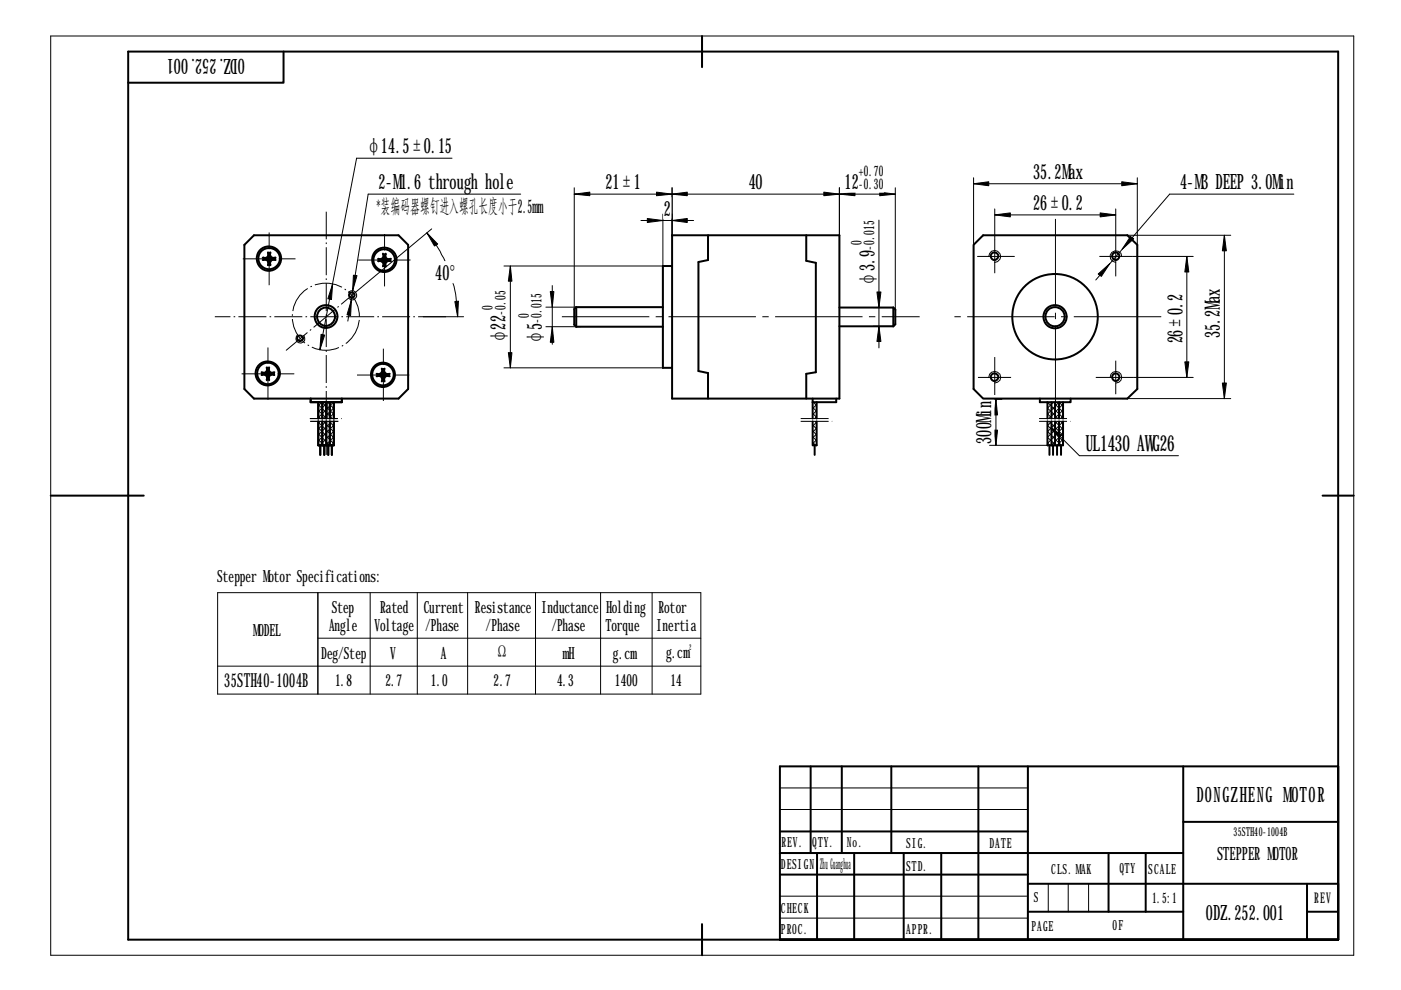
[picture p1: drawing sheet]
<svg xmlns="http://www.w3.org/2000/svg" width="297mm" height="210mm" viewBox="0 0 297 210" stroke-linecap="round" stroke-linejoin="round" font-family="sans-serif">
<g fill="none" stroke="#000" stroke-width=".42">
<path d="M27.2 10.9h256.5v188.3h-256.5zM60.1 10.9v6.6h-32.9M148.8 7.6v6.6M53.8 49.9h30.7l2 2v30.6l-2 2h-30.7l-2-2v-30.6zM55.7 54.6l1 .2M55.9 54.6v.5M56.2 55l.5 .2M56.7 55l-1 .1M56.7 54.5l-.5 .2M56.7 54.5l.2 .2M56.7 55.2l.2 .5M56.8 53.6h.5"/>
<path d="M56.8 53.5l.2 1M56.8 56.1h.5M56.9 55l-.2 .2M56.9 54l-.2 .5M57 55.2l-.2 1M57.1 55.2l.2 1M57.1 54.5l.3 .5M57.1 54.5l-.4 .3v.2l.4 .2M57.2 54l.3 .5-.2 .2M57.3 55l.2 .2 .5-.2M57.3 53.5l-.2 1M57.4 55l-.3 .2"/>
<path d="M57.4 55l1 .1M57.5 55.2l-.3 .5M57.5 54.5l.5 .2M58.3 54.6v.5M58.4 54.6l-1 .2M80.2 54.9l1 .1M80.3 54.9v.5M80.6 55.3l.5 .3M81.1 54.8l.2 .2M81.1 54.8l-.5 .2M81.2 55.2l-1 .2M81.2 55.2l.2-.4 .5 .2v.2"/>
<path d="M81.2 55.2l.2 .3M81.2 53.8l.2 1M81.3 55.4l-.2 .2 .3 .4M81.3 56.4h.5M81.3 53.9h.5M81.4 54.3l-.3 .5M81.4 55.5l-.2 1M81.5 55.5l.3 1M81.7 54.3l.2 .5M81.8 53.8l-.3 1M81.9 55.2l-.5 .3M81.9 55.6l-.2 .4"/>
<path d="M81.9 54.8l.5 .2M81.9 54.8l-.2 .2M81.9 55.2l1 .2M82.4 55.3l-.5 .3-.2-.2M82.7 54.9v.5M82.9 54.9l-1 .1M142.5 49.9h35.5v34.6h-35.5zM142.5 56.4h-2v21.6h2M150.1 49.9v5.2l-2 .5v23.1l2 .4v5.4M170.9 49.9v5.4l2.1 .4v23.2l-2.1 .4v5.2M206.4 51.9l2-2h30.6l2.1 2v30.6l-2.1 2h-30.6l-2-2zM55.5 78.9l1 .3"/>
<path d="M55.5 79v.5M56 79.4l.5 .2M56.5 79.3l-1 .2M56.5 79.2l.2 .4h.2l.2-.4M56.5 79.6l.1 .5M56.6 78h.5M56.6 77.9l.1 1M56.6 79l-.1-.2-.5 .3M56.6 78.3l-.1 .5M56.6 79.4l-.1 .2M56.7 79.6l-.1 1M56.9 79.6l.2 1"/>
<path d="M56.9 78.9l.2 .3M56.9 78.9l-.4 .3M57 78.3l.1 .7M57.1 79.4v.2M57.1 77.9l-.2 1M57.1 78.8l.6 .3M57.1 79.6l-.1 .5M57.2 79.3l1 .2M57.7 79.4l-.6 .2M58.1 79v.5M58.2 78.9l-1 .3M79.8 79.3l1.1 .1"/>
<path d="M80 79.3v.5M80.3 79.7l.6 .2M80.9 78.2l.3 1M80.9 79.4l.3 .5M80.9 79.6l-1.1 .2M81 79.7l-.1 .2 .1 .5M81 79.3l-.1-.2-.6 .2M81 78.2h.4M81 78.7l-.1 .4M81.2 79.9l-.3 1M81.2 79.2l.4 .2v.2l-.4 .3M81.2 79.2l-.3 .2"/>
<path d="M81.3 79.9l.2 1M81.4 79.7l.2 .2M81.4 78.7l.2 .4M81.5 78.2l-.2 1M81.6 79.9l-.2 .5M81.6 79.1l.5 .2M81.6 79.1l-.2 .2M81.6 79.6l1 .2M82.1 79.7l-.5 .2M82.5 79.3v.5M82.6 79.3l-1 .1M122.2 65.1l-.4 .4v3.3l.4 .5"/>
<path d="M122.2 69.3h18.3M122.2 65.1h18.3M122.2 65.1v4.2M178 65.2h11.4M178 69.2h11.4M189.4 65.2l.4 .4v3.2l-.4 .4M189.4 65.2v4M56.6 80.4h.5M65.9 84.5v.8h6.6v-.8M67.5 89.3v5.1h3.3v-5.1M67.5 85.3v3.4M67.9 94.4v2"/>
<path d="M68.3 89.3v5.1h1.6v-5.1M68.3 85.3v3.4M68.7 94.4v2M69.2 88.6v-3.3v3.4M69.2 85.3v1.5M69.2 89.3v5.1M69.6 94.4v2M69.9 85.3v3.4M70.4 94.4v2M70.8 85.3v3.4M81 80.7h.4M172.3 89.3v5.1h.8v-5.1"/>
<path d="M172.3 84.5v4.2M172.7 94.4v2M173.1 85.3v3.4M177.3 84.5v.8h-5M220.5 84.5v.8h6.5v-.8M222.1 89.3v5.1h3.3v-5.1M222.1 85.3v3.4M222.5 94.4v2M222.9 85.3v3.4M222.9 89.3v5.1M223.3 94.4v2M223.7 85.3v3.4"/>
<path d="M223.7 89.3v5.1M224.1 94.4v2M224.5 85.3v3.4M224.5 89.3v5.1M225 94.4v2M225.4 85.3v3.4M10.8 105.1h19.7M280.4 105.1h6.6M165.4 162.5h118.3v36.7h-118.3zM165.4 176.3h52.5M171.9 162.5v18.4M178.5 162.5v18.4"/>
<path d="M189 162.5v18.4M207.4 162.5v36.7M217.9 162.5v36.7M250.9 174.3h32.8M250.9 162.5v36.7M148.8 195.9v6.6M165.4 180.9h85.5M165.4 185.4h52.5M173.2 180.9v18.3M181.1 180.9v18.3M191.6 180.9v18.3M199.6 180.9v18.3"/>
<path d="M217.9 193.3h33M217.9 187.4h65.8M235 180.9v12.4M242.9 180.9v12.4M277.1 193.3h6.6M277.1 187.4v11.8"/>
<circle cx="57" cy="54.8" r="2.59"/>
<circle cx="57.1" cy="54.8" r="2.27"/>
<circle cx="81.5" cy="55.1" r="2.28"/>
<circle cx="81.5" cy="55.1" r="2.59"/>
<circle cx="210.9" cy="54.3" r=".8"/>
<circle cx="236.5" cy="54.3" r=".77"/>
<circle cx="56.8" cy="79.2" r="2.57"/>
<circle cx="56.8" cy="79.2" r="2.28"/>
<circle cx="63.6" cy="71.7" r=".62"/>
<circle cx="69.1" cy="67.1" r="1.93"/>
<circle cx="69.1" cy="67.1" r="2.43"/>
<circle cx="74.6" cy="62.6" r=".59"/>
<circle cx="81.2" cy="79.5" r="2.56"/>
<circle cx="81.2" cy="79.4" r="2.28"/>
<circle cx="210.9" cy="80" r=".8"/>
<circle cx="223.7" cy="67.1" r="9.1"/>
<circle cx="223.7" cy="67.2" r="2.47"/>
<circle cx="223.7" cy="67.1" r="2.04"/>
<circle cx="236.5" cy="80" r=".77"/>
</g>
<g fill="none" stroke="#000" stroke-width=".21">
<path d="M10.8 7.6h276.2v194.9h-276.2zM95.8 33.5h-20.2l-7.8 40.7M121.8 39.8v25.7M142.5 39.8v10.1M178 39.8v10.1M189.8 39.8v26M206.4 37.7v44.8M206.4 39h34.7M241.1 37.7v44.8M90.5 49.4a23.7 23.7 0 0 1 3.9 6.1M91.5 48.5l-14.6 12.2M96 60a28.1 28.1 0 0 1 1 7.2"/>
<path d="M106.8 56.4h34.7M108.2 56.4v21.6M110.4 41.2h-32.3l-4.4 26.9M121.8 41.2h68M135.9 46.8h11.2M140.5 45.4v11M186.4 46.7v27.1M209.6 54.4a1.26 1.26 0 0 1 1.3-1.3 1.26 1.26 0 0 1 1.3 1.3 1.26 1.26 0 0 1-1.3 1.2M210.9 44.3v6.5M210.9 45.6h25.7M236.6 44.3v6.3M237.8 54.4l-.1-.7a1.29 1.29 0 0 0-1.3-.5 1.29 1.29 0 0 0-1 .9l.1 .8 .4 .5 .7 .2"/>
<path d="M239 49.9h21.9M240.1 54.4h12.9M251.6 54.4v25.6M259.6 49.9v34.6M274.3 41.2h-26.3l-15.7 18.2M63.1 71a.98 .98 0 0 0-.2 1.3 .98 .98 0 0 0 1.4 .2 .98 .98 0 0 0 .1-1.4M73.9 61.9a.99 .99 0 0 1 1.4 0 .99 .99 0 0 1 0 1.4 .99 .99 0 0 1-1.4 0M89.7 67.2h8.6M106.8 78h33.7M115.7 65.1h7.3M115.7 69.3h7.3M117.1 60.6v12.4"/>
<path d="M185.1 65.2h4.3M185.1 69.2h4.3M67.5 85.8l2.9 2.9M67.5 86l.7-.7 2.6 2.5M67.5 89.5l3.3 3.3M67.5 88.2l.5 .5M67.5 87.1l1.7 1.6M67.5 93.2l1.2 1.2M67.5 90.7l3.3 3.4M67.5 92l2.4 2.4M67.9 89.3l-.4 .5M68.6 89.3l2.2 2.2"/>
<path d="M69.1 89.3l-1.6 1.6M69.4 85.3l1.4 1.3M69.5 85.3l-2 2M69.8 89.3l1 1.1M70.4 89.3l-2.9 2.9M70.8 87.6l-1 1.1M70.8 91.4l-3.1 3M70.8 90.2l-3.3 3.3M70.8 85.4l-.1-.1-3.2 3.2M70.8 92.6l-1.8 1.8M70.8 86.5l-2.3 2.2M70.8 93.9l-.6 .5"/>
<path d="M172.3 85.4l.2-.1 .6 .7M172.3 93.8l.7 .6M172.3 92.6l.8 .8M172.3 91.4l.8 .8M172.3 90.1l.8 .8M172.3 87.6l.8 .9M172.3 86.4l.8 .8M172.8 89.3l.3 .4M173.1 87.1l-.8 .8M173.1 85.8l-.8 .8M173.1 89.5l-.8 .9M173.1 90.8l-.8 .8"/>
<path d="M173.1 92l-.8 .8M173.1 93.2l-.8 .9M173.1 88.3l-.4 .4M209.6 80a1.23 1.23 0 0 1 1.2-1.3 1.23 1.23 0 0 1 1.3 1.2 1.23 1.23 0 0 1-1.2 1.3M209.8 94.4h12.3M210.9 84.7h1.5M211.2 84.7v9.7M222.1 91.5l2.9 2.9M222.1 90.2l2.4 2.5M222.1 85.3l3.3 3.3M222.1 93.9l.5 .5M222.1 87.7l1 1"/>
<path d="M222.4 89.3l3 3M222.8 90.6l6.1 6h21M223 89.3l-.9 1M223.3 85.3l2.1 2M223.4 85.3l-1.3 1.2 2.2 2.2M223.7 89.3l1.7 1.7M224.2 89.3l-2.1 2.2M224.5 92.7l-1.7 1.7M224.5 85.3l.9 .8M224.5 92.7l.9 .8M224.6 85.3l-2.5 2.5M224.9 89.3l.5 .5"/>
<path d="M225.3 94.4h.1M225.4 87l-1.8 1.7M225.4 93.1l-1.3 1.3M225.4 85.7l-3.1 3M225.4 88.2l-.5 .5M225.4 91.9l-.9 .8M225.4 89.4l-3.3 3.3 1.7 1.7M225.4 90.7l-3.3 3.3M235.4 80a1.23 1.23 0 0 1 1.2-1.3 1.23 1.23 0 0 1 1.2 1.2 1.23 1.23 0 0 1-1.2 1.3M237.8 84.5h23.1M240.4 80h12.6M46.1 125.7h102.5v21.5h-102.5z"/>
<path d="M67.4 125.7v21.5M67.4 135.3h81.2M78.5 125.7v21.5M88.5 125.7v21.5M99.1 125.7v21.5M113.5 125.7v21.5M127.3 125.7v21.5M138.3 125.7v21.5M46.1 141.2h102.5M165.4 171.6h52.5M165.4 167.1h52.5M165.4 190h52.5"/>
<path d="M165.4 194.7h52.5M222.2 187.4v5.9M226.5 187.4v5.9M230.8 187.4v5.9"/>
</g>
<path d="M210.9 50.8v7.1M215.1 54.4h-7.9M223.8 46.4v41.5M236.6 58.6v-8M240.1 54.4h-7M119.1 67.2h75.9M210.9 75.7v8M246.2 67.2h-44M207.3 80h7.1M232.3 80h8.1M236.6 83.6v-7.1" fill="none" stroke="#000" stroke-width=".21" stroke-dasharray="18.5 1.4 1.4 1.4" stroke-linecap="butt"/>
<path d="M65.7 88.7h6.7M65.8 89.3h6.6M169.8 88.7h6.6M169.8 89.3h6.6M220.3 89.3h6.7M220.3 88.7h6.6" fill="none" stroke="#000" stroke-width=".21" stroke-dasharray="5.9 .7 .3 .7 .3 .7" stroke-linecap="butt"/>
<g fill="#fff" stroke="#fff" stroke-width=".21">
<path d="M48.5 142.5h15.7v3.6h-15.7z" fill-rule="evenodd"/>
<path d="M105.2 136.3h2.4v3.7h-2.4z" fill-rule="evenodd"/>
<path d="M81.7 142.4h3.6v3.6h-3.6z" fill-rule="evenodd"/>
<path d="M91.4 142.4h3.5v3.6h-3.5z" fill-rule="evenodd"/>
<path d="M118.1 142.4h3.6v3.6h-3.6z" fill-rule="evenodd"/>
<path d="M130.4 142.4h4.8v3.6h-4.8z" fill-rule="evenodd"/>
<path d="M130 136.6h4.8v3.6h-4.8z" fill-rule="evenodd"/>
<path d="M142.2 142.3h2.3v3.7h-2.3z" fill-rule="evenodd"/>
<path d="M141.2 136.5h4.8v3.6h-4.8z" fill-rule="evenodd"/>
<path d="M104.6 142.3h3.7v3.6h-3.7z" fill-rule="evenodd"/>
<path d="M158.7 36.3h3v4.4h-3z" fill-rule="evenodd"/>
<path d="M128.4 36.3h7.5v4.4h-7.5z" fill-rule="evenodd"/>
<path d="M140.7 41.8h1.5v4.5h-1.5z" fill-rule="evenodd"/>
<path d="M92.3 55.5h6v4.5h-6z" fill-rule="evenodd"/>
<path d="M101.6 61.6h6.2v11.2h-6.2z" fill-rule="evenodd"/>
<path d="M109.3 62.2h6.1v10.8h-6.1z" fill-rule="evenodd"/>
<path d="M219 40.7h10.6v4.4h-10.6z" fill-rule="evenodd"/>
<path d="M206.2 85h4.5v9.1h-4.5z" fill-rule="evenodd"/>
<path d="M246.7 62.3h4.5v10.5h-4.5z" fill-rule="evenodd"/>
<path d="M254.7 61.2h4.5v10.5h-4.5z" fill-rule="evenodd"/>
<path d="M250.2 36.3h24.1v4.4h-24.1z" fill-rule="evenodd"/>
<path d="M219 34.1h10.6v4.4h-10.6z" fill-rule="evenodd"/>
<path d="M230.1 91.5h19v4.6h-19z" fill-rule="evenodd"/>
<path d="M278.6 188.8h3.7v3.2h-3.7z" fill-rule="evenodd"/>
<path d="M253.7 166.1h27.1v4.5h-27.1z" fill-rule="evenodd"/>
<path d="M218.7 194.7h4.7v3h-4.7z" fill-rule="evenodd"/>
<path d="M233.4 194.7h6v2.9h-6z" fill-rule="evenodd"/>
<path d="M237.3 182.6h3.4v3h-3.4z" fill-rule="evenodd"/>
<path d="M261.5 174.9h11.5v2.7h-11.5z" fill-rule="evenodd"/>
<path d="M258.1 178.9h18.4v3.9h-18.4z" fill-rule="evenodd"/>
<path d="M255.7 191.1h16.6v4.5h-16.6z" fill-rule="evenodd"/>
<path d="M244.3 188.8h5.2v3.2h-5.2z" fill-rule="evenodd"/>
<path d="M173.9 181.5h6.5v3.3h-6.5z" fill-rule="evenodd"/>
<path d="M80.3 36.3h30.1v4.4h-30.1z" fill-rule="evenodd"/>
<path d="M77.8 28.6h18v4.5h-18z" fill-rule="evenodd"/>
<path d="M179.1 34.6h8.3v6.1h-8.3z" fill-rule="evenodd"/>
<path d="M79.8 41.7h35.2v4h-35.2z" fill-rule="evenodd"/>
<path d="M179.8 46.7h6.1v13.9h-6.1z" fill-rule="evenodd"/>
<path d="M181.8 181.5h9.2v3.3h-9.2z" fill-rule="evenodd"/>
</g>
<g fill="#000" stroke="#000" stroke-width=".21">
<path d="M206.4 39l3.2-.5v.9zM237.8 38.5l3.3 .5-3.3 .4zM74.9 58.3l.8 .1-.9 3.3zM90.5 49.4l2.3 2.3-.7 .5zM108.2 56.4l.3 3.2h-.7zM121.8 41.2l3.3-.5v.8zM137.2 46.3l3.3 .5-3.3 .4zM139.2 40.7l3.3 .5-3.3 .3zM142.5 41.2l3.2-.5v.8zM142.5 46.8l3.2-.5v.9zM174.7 40.7l3.3 .5-3.3 .3zM178 41.2l3.3-.5v.8z"/>
<path d="M186.5 40.7l3.3 .5-3.3 .3zM210.9 45.6l3.3-.5v.9zM233.3 45.1l3.3 .5-3.3 .4zM232.8 58.1l2.5-2.2-1.8 2.7zM239.7 50.1l.7 .5-2.5 2.2zM251.6 54.4l.5 3.3h-.9zM259.6 49.9l.4 3.3h-.8zM68.1 70.9l.7 .1-1 3.2zM70.5 60.2l-.2 3.3-.8-.2zM74.5 63.6l-.2 3.3-.7-.2zM96.4 63.9h.8l-.2 3.3zM107.8 74.8h.7l-.3 3.2z"/>
<path d="M116.7 61.8h.7l-.3 3.3zM117.1 69.3l.3 3.3h-.7zM185.9 61.9h.9l-.4 3.3zM186.4 69.2l.4 3.2h-.9zM251.2 76.7h.9l-.5 3.3zM210.7 91.2h.8l-.3 3.2zM211.2 84.7l.3 3.3h-.8zM222.8 90.6l2.2 1.7-.5 .4zM259.2 81.2h.8l-.4 3.3z"/>
</g>
<g fill="none" stroke="#000" stroke-width=".21" stroke-dasharray="5.9 .7 .3 .7" stroke-linecap="butt">
<path d="M51.5 54.9h11.2M75.9 55.1h11.1M51.2 79.3h11.2M57.1 60.5v-11.2M75.7 79.5h11.1M76.9 60.7l-16.6 13.9M81.5 60.7v-11.1M94.6 67.2h-49M56.8 84.8v-11.1M69.2 96.4v-51.5M81.3 85v-11.1"/>
<circle cx="69.1" cy="67.1" r="7.1"/>
</g>
<text font-size="4.7" x="230.1" y="95.5">UL1430 AWG26</text>
<g font-size="4.5">
<text x="51.9" y="12.5" transform="rotate(-180 51.9 12.5)">0DZ.252.001</text>
<text x="77.8" y="32.5">φ14.5±0.15</text>
<text x="80.3" y="40.1">2-M1.6 through hole</text>
<text x="128.4" y="40.1">21±1</text>
<text x="158.7" y="40.1">40</text>
<text x="179.1" y="40.1">12</text>
<text x="219" y="37.9">35.2Max</text>
<text x="250.2" y="40.1">4-M3 DEEP 3.0Min</text>
<text x="140.7" y="45.7">2</text>
<text x="219" y="44.5">26±0.2</text>
<text x="92.3" y="59.4">40°</text>
<text x="185.4" y="60.6" transform="rotate(-90 185.4 60.6)">φ3.9</text>
<text x="258.7" y="71.7" transform="rotate(-90 258.7 71.7)">35.2Max</text>
<text x="107.2" y="72.8" transform="rotate(-90 107.2 72.8)">φ22</text>
<text x="114.9" y="73" transform="rotate(-90 114.9 73)">φ5</text>
<text x="250.7" y="72.8" transform="rotate(-90 250.7 72.8)">26±0.2</text>
<text x="210.1" y="94.1" transform="rotate(-90 210.1 94.1)">300Min</text>
<text x="253.7" y="170">DONGZHENG MOTOR</text>
<text x="255.7" y="195">0DZ.252.001</text>
</g>
<g font-size="4.1">
<text x="79.8" y="45.1">*</text>
<text x="80.8" y="45.1">装编码器螺钉进入螺孔长度小于2.5mm</text>
<text x="47.5" y="145.7">3</text>
<text x="49" y="145.7">5STH40-1004B</text>
</g>
<text font-size="3.9" x="258.1" y="182.3">STEPPER MOTOR</text>
<g font-size="3.6">
<text x="46.1" y="123.5">Stepper Motor Specifications:</text>
<text x="70.4" y="130">Step</text>
<text x="80.6" y="130">Rated</text>
<text x="89.8" y="130">Current</text>
<text x="100.7" y="130">Resistance</text>
<text x="114.9" y="130">Inductance</text>
<text x="128.5" y="130">Holding</text>
<text x="139.6" y="130">Rotor</text>
<text x="53.6" y="134.9">MODEL</text>
<text x="69.8" y="133.7">Angle</text>
<text x="79.4" y="133.7">Voltage</text>
<text x="90.2" y="133.7">/Phase</text>
<text x="103" y="133.7">/Phase</text>
<text x="116.9" y="133.7">/Phase</text>
<text x="128.4" y="133.7">Torque</text>
<text x="139.3" y="133.7">Inertia</text>
<text x="68.1" y="139.6">Deg/Step</text>
<text x="82.7" y="139.6">V</text>
<text x="93.5" y="139.6">A</text>
<text x="105.2" y="139.4">Ω</text>
<text x="119.3" y="139.6">mH</text>
<text x="130" y="139.6">g.cm</text>
<text x="141.2" y="139.5">g.cm</text>
<text x="71" y="145.5">1.8</text>
<text x="81.7" y="145.5">2.7</text>
<text x="91.4" y="145.5">1.0</text>
<text x="104.6" y="145.4">2.7</text>
<text x="118.1" y="145.5">4.3</text>
<text x="130.4" y="145.5">1400</text>
<text x="142.2" y="145.4">14</text>
</g>
<g font-size="3.1">
<text x="182.1" y="37.3">+0.70</text>
<text x="182.1" y="40.1">-0.30</text>
<text x="182.6" y="52" transform="rotate(-90 182.6 52)">0</text>
<text x="185.3" y="53" transform="rotate(-90 185.3 53)">-0.015</text>
<text x="104.4" y="65.8" transform="rotate(-90 104.4 65.8)">0</text>
<text x="107.2" y="66.8" transform="rotate(-90 107.2 66.8)">-0.05</text>
<text x="112.1" y="67.5" transform="rotate(-90 112.1 67.5)">0</text>
<text x="114.8" y="68.5" transform="rotate(-90 114.8 68.5)">-0.015</text>
<text x="173.9" y="184.2">Z</text>
<text x="174.4" y="184.2">hu Guanghua</text>
<text x="244.3" y="191.5">1.5:1</text>
<text x="278.6" y="191.5">REV</text>
</g>
<g font-size="3">
<text x="165.7" y="179.7">REV.</text>
<text x="172.2" y="179.7">QTY.</text>
<text x="179.6" y="179.7">No.</text>
<text x="192.1" y="179.8">SIG.</text>
<text x="209.8" y="179.8">DATE</text>
<text x="165.5" y="184.2">DESIGN</text>
<text x="192.1" y="184.7">STD.</text>
<text x="222.8" y="185.3">CLS. MAK</text>
<text x="237.3" y="185.2">QTY</text>
<text x="243.4" y="185.3">SCALE</text>
<text x="219.2" y="191.3">S</text>
<text x="165.5" y="193.6">CHECK</text>
<text x="218.7" y="197.3">PAGE</text>
<text x="235.9" y="197.2">OF</text>
<text x="165.5" y="198">PROC.</text>
<text x="192.1" y="198">APPR.</text>
</g>
<text font-size="2.6" x="261.5" y="177.2">35STH40-1004B</text>
<text font-size="1.8" x="146" y="137.8">2</text>
</svg>
